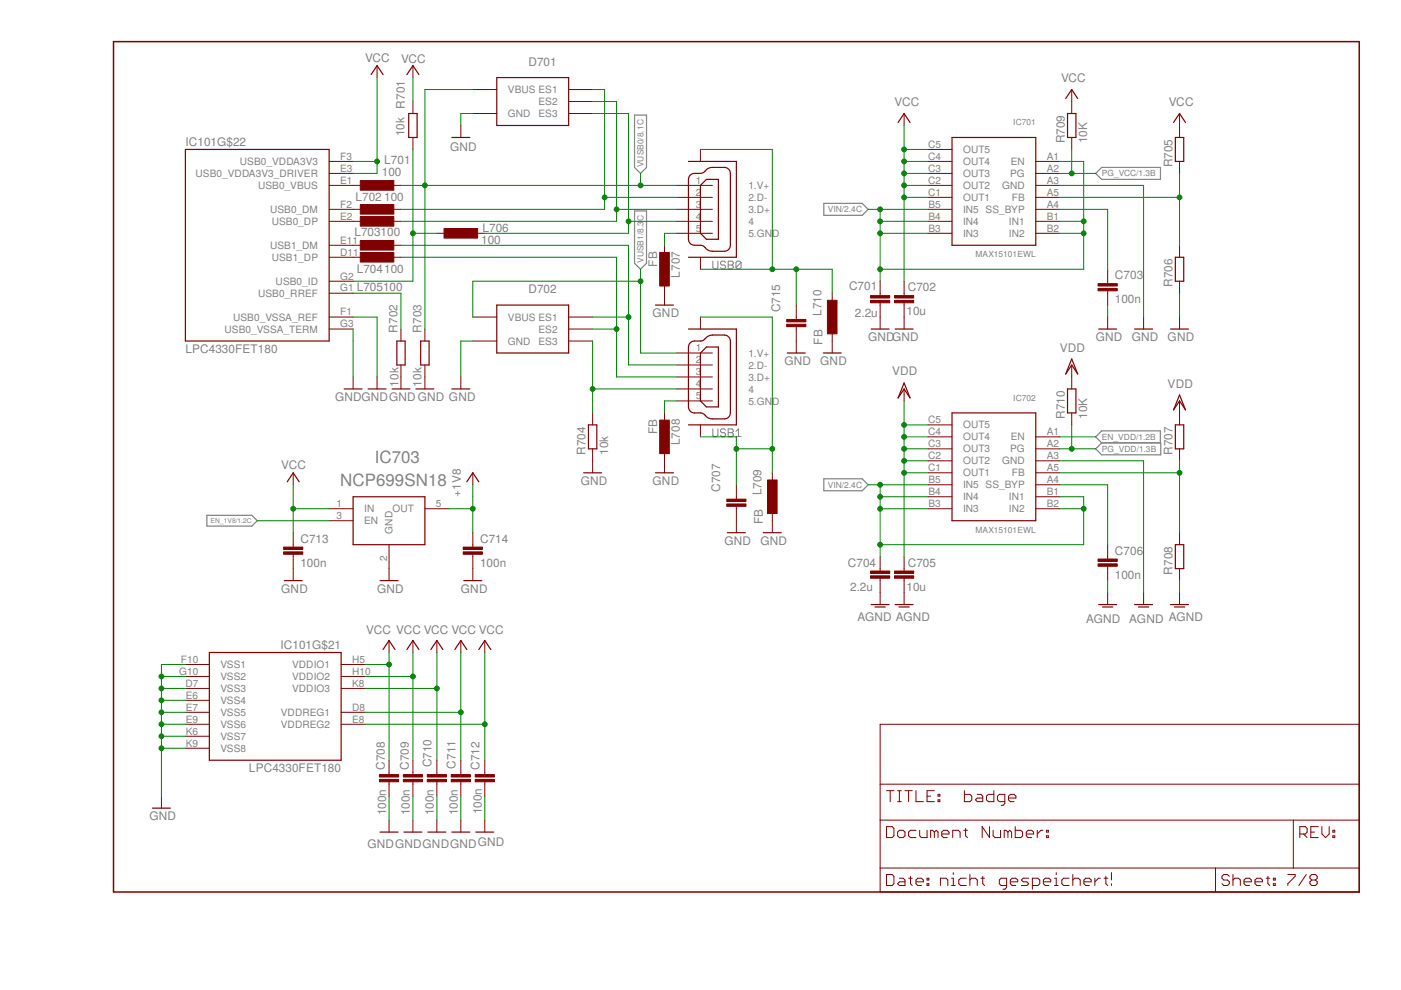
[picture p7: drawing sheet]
<svg xmlns="http://www.w3.org/2000/svg" width="297mm" height="210mm" viewBox="0 0 297 210" stroke-linecap="round" stroke-linejoin="round" font-family="sans-serif">
<g fill="none" stroke="#808080" stroke-width=".21">
<path d="M151.1 55.4v1.3l.3 .3h.5l.3-.3v-1.3M153.8 55.6l-.2-.2h-.6l-.2 .2v.3l.2 .3h.6l.2 .3v.2l-.2 .3h-.6l-.2-.3M154.4 55.4h.8l.3 .2v.3l-.3 .3 .3 .3v.2l-.3 .3h-.8zM154.4 56.2h.8M157.1 55.6v1.1l-.3 .3h-.5l-.3-.3M157.1 55.6l-.3-.2h-.5l-.3 .2v1.1M157.1 55.6l-1.1 1.1M151.1 90.9v1.4l.3 .3h.5l.3-.3v-1.4M153.8 91.2l-.2-.3h-.6l-.2 .3v.3l.2 .2h.6l.2 .3v.3l-.2 .3h-.6l-.2-.3M154.4 90.9h.8l.3 .3v.3l-.3 .2 .3 .3v.3l-.3 .3h-.8zM154.4 91.7h.8M156 92.6h1.1"/>
<path d="M156 91.5l.6-.6v1.7"/>
</g>
<path d="M134.5 24.4h2.6v11.1l-1.3 1.3-1.3-1.3zM232.3 36.8l1.3-1.3h12.4v2.5h-12.4zM134.5 44.7h2.6v11.1l-1.3 1.3-1.3-1.3zM174.7 43.1h8.1l1.3 1.3-1.3 1.3h-8.1zM233.6 93.9l-1.3-1.3 1.3-1.2h12.4v2.5M233.6 93.9h12.5v2.5h-12.5l-1.3-1.2zM43.9 109.3h9.5l1.1 1.1-1.1 1.1h-9.5zM174.7 101.5h8.1l1.3 1.3-1.3 1.3h-8.1z" fill="none" stroke="#808080" stroke-width=".25"/>
<path d="M24.1 8.8h264.1v180.3h-264.1z" fill="none" stroke="#800000" stroke-width=".32"/>
<g fill="none" stroke="#800000" stroke-width=".21">
<path d="M79.9 13.9v2.5M87.5 13.9v2.5M100.2 19h5.1M120.6 19h5M227.2 19v5.1M69.8 39.3h7.6M69.8 34.2h5.1M69.8 36.8h5.1M82.5 39.3h2.5M87.5 21.5v2.6M87.5 29.1v2.6M97.7 26.6v2.5"/>
<path d="M100.2 24.1h5.1M120.6 21.5h5M120.6 24.1h5M143.4 39.3h7.6M148.5 31.7v2.5M191.7 24.1v2.5M196.8 39.3h5M196.8 34.2h5M196.8 36.8h5M196.8 31.7h5M219.6 39.3h5.1M219.6 34.2h5.1"/>
<path d="M219.6 36.8h5.1M227.2 29.1v2.6M250.1 24.1v5M250.1 34.2v2.6M69.8 52h7.6M69.8 54.5h7.6M69.8 44.4h7.6M69.8 46.9h7.6M69.8 59.6h5.1M82.5 52h2.5M82.5 54.5h2.5M82.5 44.4h2.5"/>
<path d="M82.5 46.9h2.5M92.6 49.5h2.6M100.2 49.5h2.6M140.9 52v2.5M140.9 59.6v5.1M143.4 44.4h7.6M143.4 46.9h7.6M143.4 41.8h7.6M143.4 49.5h7.6M148.5 54.5v2.6M186.6 59.6v3.1M191.7 59.6v3.1"/>
<path d="M196.8 44.4h5M196.8 46.9h5M196.8 41.8h5M196.8 49.5h5M219.6 44.4h5.1M219.6 46.9h5.1M219.6 41.8h5.1M219.6 49.5h5.1M234.8 57.1v3M250.1 52v2.5M250.1 59.6v2.6M69.8 62.2h5.1"/>
<path d="M69.8 67.2h5.1M69.8 69.8h5.1M74.9 79.9v2.6M79.9 79.9v2.6M85 69.8v2.5M85 77.4v5.1M90.1 69.8v2.5M90.1 77.4v5.1M97.7 79.9v2.6M100.2 67.2h5.1M100.2 72.3h5.1M120.6 67.2h5"/>
<path d="M120.6 69.8h5M120.6 72.3h5M143.4 74.8h7.6M143.4 77.4h7.6M143.4 79.9h7.6M148.5 67.2v2.6M168.8 64.7v3M168.8 69.3v5.5M176.4 62.2v2.5M176.4 69.8v5M186.6 64.2v5.6M191.7 64.2v5.6"/>
<path d="M227.2 77.4v5.1M234.8 61.7v3M234.8 67.2v2.6M242.5 67.2v2.6M250.1 67.2v2.6M125.6 87.5v2.6M125.6 95.2v5M140.9 87.5v2.6M140.9 95.2v5M143.4 82.5h7.6M143.4 85h7.6M148.5 90.1v2.5"/>
<path d="M191.7 82.5v2.5M196.8 90.1h5M196.8 92.6h5M196.8 95.2h5M196.8 97.7h5M219.6 92.6h5.1M219.6 95.2h5.1M219.6 97.7h5.1M227.2 87.5v2.6M250.1 85v5.1M250.1 95.2v2.5M62.2 100.2v2.6"/>
<path d="M62.2 112.9v3.1M62.2 117.5v5.6M69.8 107.9h5.1M69.8 110.4h5.1M82.5 115.5v7.6M90.1 107.9h5.1M100.2 100.2v2.6M100.2 112.9v3.1M100.2 117.5v5.6M156.1 102.8v3M156.1 107.4v5.5M163.7 100.2v2.6"/>
<path d="M163.7 107.9v5M186.6 118v3.1M191.7 118v3.1M196.8 100.2h5M196.8 102.8h5M196.8 105.3h5M196.8 107.9h5M219.6 100.2h5.1M219.6 102.8h5.1M219.6 105.3h5.1M219.6 107.9h5.1M234.8 115.5v3"/>
<path d="M250.1 112.9v2.6M82.5 135.8v2.5M87.5 135.8v2.5M92.6 135.8v2.5M97.7 135.8v2.5M102.8 135.8v2.5M186.6 122.6v5.6M191.7 122.6v5.6M234.8 120.1v3M234.8 125.6v2.6M242.5 125.6v2.6M250.1 120.6v2.5"/>
<path d="M250.1 125.6v2.6M39.3 153.6h5.1M39.3 140.9h5.1M39.3 143.4h5.1M39.3 146h5.1M39.3 151h5.1M39.3 148.5h5.1M39.3 156.1h5.1M39.3 158.6h5.1M72.3 153.6h5.1M72.3 140.9h5.1M72.3 143.4h5.1"/>
<path d="M72.3 146h5.1M72.3 151h5.1M186.6 153.6h101.6v35.5h-101.6zM34.2 168.8v2.5M82.5 161.2v3M82.5 165.8v3M82.5 173.9v2.5M87.5 161.2v3M87.5 165.8v3M87.5 173.9v2.5M92.6 161.2v3M92.6 165.8v3"/>
<path d="M92.6 173.9v2.5M97.7 161.2v3M97.7 165.8v3M97.7 173.9v2.5M102.8 161.2v3M102.8 165.8v3M102.8 173.9v2.5M186.6 173.9h101.6M186.6 166.3h101.6M188 175.3h1.1l.4 .3v1.6l-.4 .4h-1.1zM188 167.6h1.5M188.7 167.6v2.4"/>
<path d="M190.3 176.4l.4-.4h.8l.4 .4v.8l-.4 .4h-.8l-.4-.4zM190.3 167.6h.8M190.3 170h.8M190.7 167.6v2.4M191.9 167.6h1.5M192.6 167.6v2.4M194.2 167.6v2.4h1.6M194.2 176h-1.2l-.4 .4v.8l.4 .4h1.2M195 176v1.2l.4 .4h1.2v-1.6M196.6 168.8h.7M198.1 167.6h-1.5v2.4h1.5M198.1 176.4l-.4-.4h-.4v1.6"/>
<path d="M198.1 176.4l.4-.4 .4 .4v1.2M198.1 176.4v1.2M198.9 169.6h.4v.4h-.4zM198.9 168.4h.4v.4h-.4zM199.7 176.8h1.5v-.4l-.4-.4h-.8l-.3 .4v.8l.3 .4h.8M202 177.6v-1.6h1.2l.4 .4v1.2M204.3 176h.8M204.5 167.6v2.4h1.2l.3-.4v-.8l-.3-.4h-1.2M204.7 175.6v1.6l.4 .4M207.2 168.4h.8l.4 .4v1.2h-1.2l-.4-.4 .4-.4h1.2M209.8 175.3v2.3l-1.6-2.3v2.3M210.6 176v1.2l.4 .4h1.1v-1.6"/>
<path d="M210.7 167.6v2.4h-1.2l-.4-.4v-.8l.4-.4h1.2M213 170h-1.1l-.4-.4v-.8l.4-.4h1.1v2l-.3 .4h-.4M213.7 176.4l-.4-.4h-.4v1.6M213.7 176.4v1.2M213.7 176.4l.4-.4 .4 .4v1.2M213.8 169.2h1.6v-.4l-.4-.4h-.8l-.4 .4v.8l.4 .4h.8M215.2 175.3v2.3h1.2l.4-.4v-.8l-.4-.4h-1.2M217.6 176.8h1.5v-.4l-.3-.4h-.8l-.4 .4v.8l.4 .4h.8M219.9 176v1.6M221.1 176h-.4l-.8 .8M221.9 177.2h.4v.4h-.4zM221.9 176h.4v.4h-.4z"/>
<path d="M274.2 173.9v10.1M275.6 176.8h1.2l.3-.4v-.8l-.3-.3h-1.2v2.3M276.4 176.8l.7 .8M277.9 176.4h.8M279.5 175.3h-1.6v2.3h1.6M280.3 175.3v1.5l.8 .8 .7-.8v-1.5M282.6 177.2h.4v.4h-.4zM282.6 176h.4v.4h-.4zM186.6 184h101.6M188 185.4h1.1l.4 .4v1.6l-.4 .3h-1.1zM190.7 186.2h.8l.4 .4v1.1h-1.2l-.4-.3 .4-.4h1.2M192.6 186.2h.8"/>
<path d="M193 185.8v1.6l.4 .3M194.2 187h1.6v-.4l-.4-.4h-.8l-.4 .4v.8l.4 .3h.8M196.6 187.4h.3v.3h-.3zM196.6 186.2h.3v.4h-.3zM199.4 187.7v-1.5h1.2l.4 .4v1.1M201.7 187.7h.8M201.7 186.2h.4v1.5M202.1 185v.4M204.9 186.2h-1.2l-.4 .4v.8l.4 .3h1.2M205.6 186.6l.4-.4h.8l.4 .4v1.1M205.6 185.4v2.3M208 186.2h.7"/>
<path d="M208.4 185.8v1.6l.3 .3M213.4 187.7h-1.1l-.4-.3v-.8l.4-.4h1.1v2l-.4 .3h-.4M214.2 187h1.6v-.4l-.4-.4h-.8l-.4 .4v.8l.4 .3h.8M218.1 186.2h-1.2l-.3 .4 .3 .4h.8l.4 .4-.4 .3h-1.1M218.9 187.7h1.1l.5-.3v-.8l-.5-.4h-1.1v2.3M221.2 187h1.6v-.4l-.4-.4h-.8l-.4 .4v.8l.4 .3h.8M223.6 187.7h.7M223.6 186.2h.3v1.5M223.9 185v.4M226.7 186.2h-1.2l-.4 .4v.8l.4 .3h1.2M227.5 186.6l.3-.4h.8l.4 .4v1.1M227.5 185.4v2.3"/>
<path d="M229.8 187h1.6v-.4l-.4-.4h-.8l-.4 .4v.8l.4 .3h.8M232.1 186.2v1.5M233.3 186.2h-.4l-.8 .8M234.1 186.2h.8M234.5 185.8v1.6l.4 .3M235.6 185v1.6M235.6 187.4v.3M257.7 184v5.1M260.6 185.8l-.4-.4h-.7l-.4 .4v.4l.4 .4h.7l.4 .4v.4l-.4 .3h-.7l-.4-.3M261.4 186.6l.4-.4h.8l.4 .4v1.1M261.4 185.4v2.3M263.8 187h1.5v-.4l-.4-.4h-.8l-.3 .4v.8l.3 .3h.8"/>
<path d="M266.1 187h1.6v-.4l-.4-.4h-.8l-.4 .4v.8l.4 .3h.8M268.4 186.2h.8M268.8 185.8v1.6l.4 .3M270 187.4h.4v.3h-.4zM270 186.2h.4v.4h-.4zM273 185.4h1.6v.4l-1.6 1.6v.3M276.9 185.4l-1.5 2.3M278.1 186.6l-.4 .4v.4l.4 .3h.8l.4-.3v-.4l-.4-.4M278.1 186.6l-.4-.4v-.4l.4-.4h.8l.4 .4v.4l-.4 .4M278.1 186.6h.8"/>
</g>
<g fill="none" stroke="#800000" stroke-width=".25">
<path d="M78.7 15.8l1.2-1.9 1.3 1.9M86.3 15.8l1.2-1.9 1.3 1.9M105.3 16.4h15.3v10.2h-15.3zM39.3 31.7h30.5v40.6h-30.5zM86.7 24.1h1.7v5h-1.7zM95.8 29.1h3.8M146 34.2h10.1v20.3h-10.1M146.2 37.2l.3-.2a2.38 2.38 0 0 1 2-.2l.8-.3 .7-.7 1-.3h2.9l.7 .5 .3 .8v15.2l-.2 .6-.3 .4-.5 .2-2.9 .1-1-.3-.7-.7a2.26 2.26 0 0 0-2.1-.3l-.7-.3-.4-.4-.1-.6v-12.7zM149.8 38h2.5v12.7h-2.5l-1.3-1.2v-10.2zM190.4 26l1.3-1.9 1.3 1.9M201.8 29.1h17.8v22.9h-17.8zM226 20.9l1.2-1.9 1.3 1.9"/>
<path d="M226.3 24.1h1.8v5h-1.8zM248.8 26l1.3-1.9 1.3 1.9M249.2 29.1h1.8v5.1h-1.8zM249.2 54.5h1.8v5.1h-1.8zM84.1 72.3h1.8v5.1h-1.8zM89.2 72.3h1.8v5.1h-1.8zM105.3 64.7h15.3v10.1h-15.3zM139 64.7h3.8M146 69.8h10.1v20.3h-10.1M146.5 72.6a2.64 2.64 0 0 1 2-.3l.6-.1 .9-.9 1-.3 3.1 .2 .6 .6 .2 .5v15.2l-.2 .6-.3 .4-.5 .3h-2.9l-1-.3-.7-.7a2.48 2.48 0 0 0-2.1-.3l-.5-.1-.5-.3-.2-.8v-12.7l.1-.6zM149.8 73.6h2.5v12.7h-2.5l-1.3-1.3v-10.2zM166.9 74.8h3.8"/>
<path d="M174.5 74.8h3.9M184.7 69.8h3.8M189.8 69.8h3.8M227.2 76.1l1.3 3.2-1.3-1.9-1.2 1.9zM232.9 69.8h3.8M240.6 69.8h3.8M248.2 69.8h3.8M73 82.5h3.8M78 82.5h3.9M83.1 82.5h3.8M88.2 82.5h3.8M95.8 82.5h3.8"/>
<path d="M124.8 90.1h1.7v5.1h-1.7zM191.7 81.2l1.3 3.2-1.3-1.9-1.3 1.9zM201.8 87.5h17.8v22.9h-17.8zM226.3 82.5h1.8v5h-1.8zM249.2 90.1h1.8v5.1h-1.8zM250.1 83.7l1.3 3.2-1.3-1.9-1.3 1.9zM60.9 102.2l1.3-2 1.2 2M74.9 105.3h15.2v10.2h-15.2zM99 102.2l1.2-2 1.3 2M123.7 100.2h3.9M139 100.2h3.8M154.2 112.9h3.8"/>
<path d="M161.8 112.9h3.9M249.2 115.5h1.8v5.1h-1.8zM44.4 138.3h27.9v22.9h-27.9zM60.3 123.1h3.8M80.6 123.1h3.8M81.2 137.7l1.3-1.9 1.3 1.9M86.3 137.7l1.2-1.9 1.3 1.9M91.4 137.7l1.2-1.9 1.3 1.9M96.4 137.7l1.3-1.9 1.3 1.9M98.3 123.1h3.9M101.5 137.7l1.3-1.9 1.3 1.9M184.7 128.2h3.8"/>
<path d="M185.5 128.7h2.2M189.8 128.2h3.8M190.6 128.7h2.2M232.9 128.2h3.8M233.8 128.7h2.1M240.6 128.2h3.8M241.4 128.7h2.2M248.2 128.2h3.8M249 128.7h2.2M32.3 171.3h3.8M80.6 176.4h3.8M85.6 176.4h3.9"/>
<path d="M90.7 176.4h3.8M95.8 176.4h3.8M100.9 176.4h3.8"/>
</g>
<g fill="#800000" stroke="#800000" stroke-width=".21">
<path d="M85.5 165.2h4.1v.6h-4.1z"/>
<path d="M85.5 164.2h4.1v.5h-4.1z"/>
<path d="M90.6 165.2h4.1v.6h-4.1z"/>
<path d="M90.6 164.2h4.1v.5h-4.1z"/>
<path d="M95.7 165.2h4v.6h-4z"/>
<path d="M95.7 164.2h4v.5h-4z"/>
<path d="M100.8 165.2h4v.6h-4z"/>
<path d="M100.8 164.2h4v.5h-4z"/>
<path d="M60.1 117h4.1v.5h-4.1z"/>
<path d="M60.1 116h4.1v.5h-4.1z"/>
<path d="M98.2 117h4.1v.5h-4.1z"/>
<path d="M98.2 116h4.1v.5h-4.1z"/>
<path d="M232.8 61.2h4.1v.5h-4.1z"/>
<path d="M232.8 60.1h4.1v.5h-4.1z"/>
<path d="M232.8 119.5h4.1v.6h-4.1z"/>
<path d="M232.8 118.5h4.1v.5h-4.1z"/>
<path d="M80.5 165.2h4v.6h-4z"/>
<path d="M80.5 164.2h4v.5h-4z"/>
<path d="M184.6 62.7h4v.5h-4z"/>
<path d="M184.6 63.7h4v.5h-4z"/>
<path d="M189.7 62.7h4v.5h-4z"/>
<path d="M189.7 63.7h4v.5h-4z"/>
<path d="M184.6 121.1h4v.5h-4z"/>
<path d="M184.6 122.1h4v.5h-4z"/>
<path d="M189.7 121.1h4v.5h-4z"/>
<path d="M189.7 122.1h4v.5h-4z"/>
<path d="M76.4 38.3h7.1v2h-7.1z"/>
<path d="M76.4 43.4h7.1v2h-7.1z"/>
<path d="M76.4 45.9h7.1v2h-7.1z"/>
<path d="M76.4 51h7.1v2h-7.1z"/>
<path d="M76.4 53.5h7.1v2.1h-7.1z"/>
<path d="M94.1 48.5h7.2v2h-7.2z"/>
<path d="M139.9 53.5h2v7.1h-2z"/>
<path d="M139.9 89.1h2v7.1h-2z"/>
<path d="M162.7 101.8h2.1v7.1h-2.1z"/>
<path d="M154.1 106.8h4.1v.6h-4.1z"/>
<path d="M154.1 105.8h4.1v.5h-4.1z"/>
<path d="M175.4 63.7h2.1v7.1h-2.1z"/>
<path d="M166.8 68.7h4.1v.6h-4.1z"/>
<path d="M166.8 67.7h4.1v.5h-4.1z"/>
</g>
<g fill="none" stroke="#008000" stroke-width=".21">
<path d="M79.9 16.4v20.4h-5M87.5 16.4v5.1M100.2 19h-10.1v50.8M125.6 19h2.6v25.4h-43.2M74.9 34.2h5M85 39.3h58.4M87.5 31.7v27.9h-12.6M100.2 24.1h-2.5v2.5M125.6 24.1h7.7v25.4h-30.5M125.6 21.5h5.1v25.4h-45.7M135.8 36.8v2.5M148.5 31.7h15.2v25.4"/>
<path d="M191.7 36.8h5.1M191.7 34.2h5.1M191.7 26.6v33M191.7 31.7h5.1M191.7 39.3h5.1M224.7 36.8h7.6M224.7 34.2h5.1v22.9h-43.2M224.7 39.3h17.8v27.9M227.2 31.7v5.1M250.1 36.8v15.2M85 54.5h45.7v25.4h12.7M85 52h48.3v25.4h10.1"/>
<path d="M87.5 49.5h5.1M128.2 41.8h15.2M130.7 44.4h12.7M133.3 46.9h10.1M135.8 59.6h-35.6v7.6M135.8 57.1v17.7h7.6M143.4 49.5h-2.5v2.5M148.5 57.1h27.9v5.1M168.8 57.1v7.6M184.1 44.4h12.7M186.6 49.5h10.2M186.6 46.9h10.2"/>
<path d="M186.6 44.4v15.2M191.7 41.8h5.1M224.7 41.8h25.4M224.7 49.5h5.1M224.7 44.4h10.1v12.7M224.7 46.9h5.1M74.9 67.2h5v12.7M74.9 69.8v10.1M74.9 62.2h10.1v7.6M100.2 72.3h-2.5v7.6M125.6 67.2h7.7M125.6 69.8h5.1"/>
<path d="M125.6 72.3v15.2M148.5 67.2h15.2v33M234.8 64.7v2.5M250.1 62.2v5M125.6 82.5h17.8M143.4 85h-2.5v2.5M148.5 92.6h7.6v10.2M156.1 95.2h7.6M191.7 85v33M191.7 97.7h5.1M191.7 90.1h5.1M191.7 92.6h5.1"/>
<path d="M191.7 95.2h5.1M224.7 97.7h17.8v27.9M224.7 92.6h7.6M224.7 95.2h7.6M227.2 90.1v5.1M250.1 97.7v15.2M54.5 110.4h15.3M62.2 107.9h7.6M62.2 102.8v10.1M95.2 107.9h5M100.2 102.8v10.1M184.1 102.8h12.7"/>
<path d="M186.6 107.9h10.2M186.6 102.8v15.2M186.6 105.3h10.2M191.7 100.2h5.1M224.7 107.9h5.1M224.7 102.8h10.1v12.7M224.7 100.2h25.4M224.7 105.3h5.1v10.2h-43.2M82.5 138.3v22.9M87.5 138.3v22.9M92.6 138.3v22.9M97.7 138.3v22.9"/>
<path d="M102.8 138.3v22.9M234.8 123.1v2.5M250.1 123.1v2.5M34.2 143.4h5.1M34.2 146h5.1M34.2 151h5.1M34.2 153.6h5.1M34.2 148.5h5.1M34.2 156.1h5.1M34.2 158.6h5.1M39.3 140.9h-5.1v27.9M77.4 140.9h5.1"/>
<path d="M77.4 143.4h10.1M77.4 146h15.2M77.4 151h20.3M77.4 153.6h25.4M82.5 168.8v5.1M87.5 168.8v5.1M92.6 168.8v5.1M97.7 168.8v5.1M102.8 168.8v5.1"/>
</g>
<g fill="#008000" stroke="#008000" stroke-width=".21">
<circle cx="79.9" cy="34.2" r=".51"/>
<circle cx="191.7" cy="31.7" r=".51"/>
<circle cx="191.7" cy="34.2" r=".51"/>
<circle cx="191.7" cy="36.8" r=".51"/>
<circle cx="191.7" cy="39.3" r=".51"/>
<circle cx="191.7" cy="41.8" r=".51"/>
<circle cx="82.5" cy="140.9" r=".51"/>
<circle cx="87.5" cy="143.4" r=".51"/>
<circle cx="92.6" cy="146" r=".51"/>
<circle cx="97.7" cy="151" r=".51"/>
<circle cx="102.8" cy="153.6" r=".51"/>
<circle cx="62.2" cy="107.9" r=".51"/>
<circle cx="87.5" cy="49.5" r=".51"/>
<circle cx="90.1" cy="39.3" r=".51"/>
<circle cx="135.8" cy="39.3" r=".51"/>
<circle cx="34.2" cy="143.4" r=".51"/>
<circle cx="34.2" cy="146" r=".51"/>
<circle cx="34.2" cy="148.5" r=".51"/>
<circle cx="34.2" cy="151" r=".51"/>
<circle cx="34.2" cy="153.6" r=".51"/>
<circle cx="34.2" cy="156.1" r=".51"/>
<circle cx="34.2" cy="158.6" r=".51"/>
<circle cx="128.2" cy="41.8" r=".51"/>
<circle cx="130.7" cy="44.4" r=".51"/>
<circle cx="133.3" cy="46.9" r=".51"/>
<circle cx="135.8" cy="59.6" r=".51"/>
<circle cx="133.3" cy="67.2" r=".51"/>
<circle cx="130.7" cy="69.8" r=".51"/>
<circle cx="125.6" cy="82.5" r=".51"/>
<circle cx="250.1" cy="41.8" r=".51"/>
<circle cx="227.2" cy="36.8" r=".51"/>
<circle cx="191.7" cy="90.1" r=".51"/>
<circle cx="191.7" cy="92.6" r=".51"/>
<circle cx="191.7" cy="95.2" r=".51"/>
<circle cx="191.7" cy="97.7" r=".51"/>
<circle cx="191.7" cy="100.2" r=".51"/>
<circle cx="227.2" cy="95.2" r=".51"/>
<circle cx="250.1" cy="100.2" r=".51"/>
<circle cx="100.2" cy="107.9" r=".51"/>
<circle cx="156.1" cy="95.2" r=".51"/>
<circle cx="163.7" cy="95.2" r=".51"/>
<circle cx="186.6" cy="46.9" r=".51"/>
<circle cx="186.6" cy="49.5" r=".51"/>
<circle cx="186.6" cy="57.1" r=".51"/>
<circle cx="229.8" cy="49.5" r=".51"/>
<circle cx="229.8" cy="46.9" r=".51"/>
<circle cx="186.6" cy="44.4" r=".51"/>
<circle cx="186.6" cy="102.8" r=".51"/>
<circle cx="186.6" cy="105.3" r=".51"/>
<circle cx="186.6" cy="107.9" r=".51"/>
<circle cx="186.6" cy="115.5" r=".51"/>
<circle cx="229.8" cy="107.9" r=".51"/>
<circle cx="163.7" cy="57.1" r=".51"/>
<circle cx="168.8" cy="57.1" r=".51"/>
</g>
<g font-size="3.6" fill="#808080">
<text x="79.5" y="98.2">IC703</text>
<text x="72.1" y="103">NCP699SN18</text>
</g>
<g font-size="2.5" fill="#808080">
<text x="77.4" y="13.1">VCC</text>
<text x="85" y="13.4">VCC</text>
<text x="112" y="13.9">D701</text>
<text x="225" y="17.5">VCC</text>
<text x="85.8" y="23" transform="rotate(-90 85.8 23)">R701</text>
<text x="189.7" y="22.5">VCC</text>
<text x="247.8" y="22.5">VCC</text>
<text x="85.8" y="28.9" transform="rotate(-90 85.8 28.9)">10k</text>
<text x="39.3" y="31">IC101G$22</text>
<text x="81.5" y="34.8">L701</text>
<text x="95.4" y="31.9">GND</text>
<text x="225.7" y="30.4" transform="rotate(-90 225.7 30.4)">R709</text>
<text x="230.5" y="30.4" transform="rotate(-90 230.5 30.4)">10K</text>
<text x="248.6" y="35.5" transform="rotate(-90 248.6 35.5)">R705</text>
<text x="81" y="37.3">100</text>
<text x="75.4" y="42.6">L702</text>
<text x="81.5" y="42.6">100</text>
<text x="75.1" y="50">L703100</text>
<text x="102" y="51.7">100</text>
<text x="102.3" y="49.2">L706</text>
<text x="75.6" y="57.9">L704100</text>
<text x="139.4" y="56.5" transform="rotate(-90 139.4 56.5)">FB</text>
<text x="144.2" y="58.8" transform="rotate(-90 144.2 58.8)">L707</text>
<text x="236.4" y="59.2">C703</text>
<text x="75.6" y="61.7">L705100</text>
<text x="112" y="62.2">D702</text>
<text x="180" y="61.5">C701</text>
<text x="192.5" y="61.8">C702</text>
<text x="236.4" y="64.3">100n</text>
<text x="248.6" y="60.9" transform="rotate(-90 248.6 60.9)">R706</text>
<text x="84.3" y="70.5" transform="rotate(-90 84.3 70.5)">R702</text>
<text x="89.4" y="70.5" transform="rotate(-90 89.4 70.5)">R703</text>
<text x="138.4" y="67.2">GND</text>
<text x="165.4" y="66.2" transform="rotate(-90 165.4 66.2)">C715</text>
<text x="174.2" y="67" transform="rotate(-90 174.2 67)">L710</text>
<text x="181.3" y="67.1">2.2u</text>
<text x="192.2" y="66.9">10u</text>
<text x="39.3" y="74.9">LPC4330FET180</text>
<text x="166.3" y="77.4">GND</text>
<text x="173.9" y="77.4">GND</text>
<text x="174.4" y="73.1" transform="rotate(-90 174.4 73.1)">FB</text>
<text x="184.1" y="72.3">GNDGND</text>
<text x="224.7" y="74.6">VDD</text>
<text x="232.3" y="72.3">GND</text>
<text x="239.9" y="72.3">GND</text>
<text x="247.6" y="72.3">GND</text>
<text x="84.5" y="82" transform="rotate(-90 84.5 82)">10k</text>
<text x="89.3" y="82" transform="rotate(-90 89.3 82)">10k</text>
<text x="189.2" y="79.4">VDD</text>
<text x="247.6" y="82.2">VDD</text>
<text x="71.1" y="85">GNDGNDGND GND GND</text>
<text x="225.7" y="88.8" transform="rotate(-90 225.7 88.8)">R710</text>
<text x="230.5" y="88.8" transform="rotate(-90 230.5 88.8)">10K</text>
<text x="139.4" y="92.1" transform="rotate(-90 139.4 92.1)">FB</text>
<text x="144.2" y="94.4" transform="rotate(-90 144.2 94.4)">L708</text>
<text x="59.6" y="99.5">VCC</text>
<text x="124.2" y="96.4" transform="rotate(-90 124.2 96.4)">R704</text>
<text x="129" y="96.4" transform="rotate(-90 129 96.4)">10k</text>
<text x="248.6" y="96.4" transform="rotate(-90 248.6 96.4)">R707</text>
<text x="97.7" y="105.3" transform="rotate(-90 97.7 105.3)">+1V8</text>
<text x="123.1" y="102.8">GND</text>
<text x="138.4" y="102.8">GND</text>
<text x="152.7" y="104.3" transform="rotate(-90 152.7 104.3)">C707</text>
<text x="161.5" y="105.1" transform="rotate(-90 161.5 105.1)">L709</text>
<text x="161.7" y="111.1" transform="rotate(-90 161.7 111.1)">FB</text>
<text x="63.7" y="115.1">C713</text>
<text x="101.8" y="115.1">C714</text>
<text x="153.6" y="115.5">GND</text>
<text x="161.2" y="115.5">GND</text>
<text x="236.4" y="117.6">C706</text>
<text x="59.6" y="125.6">GND</text>
<text x="63.7" y="120.2">100n</text>
<text x="80" y="125.6">GND</text>
<text x="97.7" y="125.6">GND</text>
<text x="101.8" y="120.2">100n</text>
<text x="179.8" y="120.2">C704</text>
<text x="180.2" y="125.3">2.2u</text>
<text x="192.2" y="125.3">10u</text>
<text x="192.5" y="120.2">C705</text>
<text x="236.4" y="122.7">100n</text>
<text x="248.6" y="121.8" transform="rotate(-90 248.6 121.8)">R708</text>
<text x="181.8" y="131.7">AGND AGND</text>
<text x="230.3" y="132">AGND</text>
<text x="239.4" y="132">AGND AGND</text>
<text x="59.4" y="137.7">IC101G$21</text>
<text x="77.7" y="134.5">VCC VCC VCC VCC VCC</text>
<text x="52.8" y="163.7">LPC4330FET180</text>
<text x="81.6" y="163.2" transform="rotate(-90 81.6 163.2)">C708</text>
<text x="86.7" y="163.2" transform="rotate(-90 86.7 163.2)">C709</text>
<text x="91.5" y="162.7" transform="rotate(-90 91.5 162.7)">C710</text>
<text x="96.6" y="163" transform="rotate(-90 96.6 163)">C711</text>
<text x="101.7" y="163.2" transform="rotate(-90 101.7 163.2)">C712</text>
<text x="31.7" y="173.9">GND</text>
<text x="81.8" y="172.9" transform="rotate(-90 81.8 172.9)">100n</text>
<text x="86.9" y="172.9" transform="rotate(-90 86.9 172.9)">100n</text>
<text x="92" y="172.9" transform="rotate(-90 92 172.9)">100n</text>
<text x="97.1" y="172.9" transform="rotate(-90 97.1 172.9)">100n</text>
<text x="102.2" y="172.6" transform="rotate(-90 102.2 172.6)">100n</text>
<text x="77.9" y="179.7">GNDGNDGNDGNDGND</text>
</g>
<g font-size="2.1" fill="#808080">
<text x="107.7" y="19.7">VBUS ES1</text>
<text x="114.2" y="22.3">ES2</text>
<text x="107.7" y="24.8">GND</text>
<text x="114.2" y="24.8">ES3</text>
<text x="50.9" y="35">USB0_VDDA3V3</text>
<text x="72.1" y="33.9">F3</text>
<text x="196.8" y="31.3">C5</text>
<text x="196.8" y="33.9">C4</text>
<text x="204.2" y="32.4">OUT5</text>
<text x="204.2" y="35">OUT4</text>
<text x="214.3" y="35">EN</text>
<text x="222" y="33.9">A1</text>
<text x="41.5" y="37.5">USB0_VDDA3V3_DRIVER</text>
<text x="54.7" y="40.1">USB0_VBUS</text>
<text x="72.1" y="38.9">E1</text>
<text x="72.1" y="36.4">E3</text>
<text x="147.5" y="38.9">1</text>
<text x="147.5" y="41.5">2</text>
<text x="158.7" y="40.1">1.V+</text>
<text x="196.8" y="36.4">C3</text>
<text x="196.8" y="38.9">C2</text>
<text x="196.8" y="41.5">C1</text>
<text x="204.2" y="37.5">OUT3</text>
<text x="204.2" y="40.1">OUT2</text>
<text x="212.5" y="40.1">GND</text>
<text x="214.2" y="37.5">PG</text>
<text x="222" y="36.4">A2</text>
<text x="222" y="38.9">A3</text>
<text x="222" y="41.5">A5</text>
<text x="57.3" y="45.1">USB0_DM</text>
<text x="57.6" y="47.7">USB0_DP</text>
<text x="72.1" y="44">F2</text>
<text x="72.1" y="46.6">E2</text>
<text x="147.5" y="44">3</text>
<text x="147.5" y="46.6">4</text>
<text x="158.7" y="42.6">2.D-</text>
<text x="158.7" y="45.1">3.D+</text>
<text x="158.7" y="47.7">4</text>
<text x="196.9" y="44">B5</text>
<text x="196.9" y="46.6">B4</text>
<text x="204.2" y="42.6">OUT1</text>
<text x="204.2" y="45.1">IN5 SS_BYP</text>
<text x="204.2" y="47.7">IN4</text>
<text x="213.9" y="47.7">IN1</text>
<text x="214.5" y="42.6">FB</text>
<text x="222" y="44">A4</text>
<text x="222" y="46.6">B1</text>
<text x="57.3" y="52.8">USB1_DM</text>
<text x="72.1" y="51.6">E11</text>
<text x="147.5" y="49.1">5</text>
<text x="158.7" y="50.2">5.GND</text>
<text x="196.9" y="49.1">B3</text>
<text x="204.2" y="50.2">IN3</text>
<text x="213.9" y="50.2">IN2</text>
<text x="222" y="49.1">B2</text>
<text x="57.6" y="55.3">USB1_DP</text>
<text x="72.1" y="54.2">D11</text>
<text x="72.1" y="59.3">G2</text>
<text x="54.7" y="62.9">USB0_RREF</text>
<text x="58.4" y="60.4">USB0_ID</text>
<text x="72.1" y="61.8">G1</text>
<text x="47.6" y="70.5">USB0_VSSA_TERM</text>
<text x="49.4" y="68">USB0_VSSA_REF</text>
<text x="72.1" y="66.9">F1</text>
<text x="72.1" y="69.4">G3</text>
<text x="107.7" y="68">VBUS ES1</text>
<text x="114.2" y="70.5">ES2</text>
<text x="107.7" y="73.1">GND</text>
<text x="114.2" y="73.1">ES3</text>
<text x="147.5" y="74.5">1</text>
<text x="147.5" y="77">2</text>
<text x="158.7" y="75.6">1.V+</text>
<text x="147.5" y="79.6">3</text>
<text x="147.5" y="82.1">4</text>
<text x="158.7" y="78.2">2.D-</text>
<text x="158.7" y="80.7">3.D+</text>
<text x="158.7" y="83.2">4</text>
<text x="147.5" y="84.7">5</text>
<text x="158.7" y="85.8">5.GND</text>
<text x="196.8" y="89.7">C5</text>
<text x="196.8" y="92.3">C4</text>
<text x="196.8" y="94.8">C3</text>
<text x="204.2" y="90.9">OUT5</text>
<text x="204.2" y="93.4">OUT4</text>
<text x="204.2" y="95.9">OUT3</text>
<text x="214.2" y="95.9">PG</text>
<text x="214.3" y="93.4">EN</text>
<text x="222" y="92.3">A1</text>
<text x="222" y="94.8">A2</text>
<text x="196.8" y="97.4">C2</text>
<text x="196.8" y="99.9">C1</text>
<text x="204.2" y="98.5">OUT2</text>
<text x="204.2" y="101">OUT1</text>
<text x="212.5" y="98.5">GND</text>
<text x="214.5" y="101">FB</text>
<text x="222" y="97.4">A3</text>
<text x="222" y="99.9">A5</text>
<text x="71.3" y="107.5">1</text>
<text x="92.4" y="107.5">5</text>
<text x="196.9" y="102.4">B5</text>
<text x="196.9" y="105">B4</text>
<text x="196.9" y="107.5">B3</text>
<text x="204.2" y="103.5">IN5 SS_BYP</text>
<text x="204.2" y="106.1">IN4</text>
<text x="213.9" y="106.1">IN1</text>
<text x="222" y="102.4">A4</text>
<text x="222" y="105">B1</text>
<text x="222" y="107.5">B2</text>
<text x="71.3" y="110">3</text>
<text x="77.2" y="108.6">IN</text>
<text x="77.2" y="111.2">EN</text>
<text x="83.2" y="108.6">OUT</text>
<text x="83.2" y="113.1" transform="rotate(-90 83.2 113.1)">GND</text>
<text x="204.2" y="108.6">IN3</text>
<text x="213.9" y="108.6">IN2</text>
<text x="82.1" y="119" transform="rotate(-90 82.1 119)">2</text>
<text x="38" y="143.1">G10</text>
<text x="38.4" y="140.5">F10</text>
<text x="46.7" y="141.6">VSS1</text>
<text x="61.9" y="141.6">VDDIO1</text>
<text x="74.7" y="140.5">H5</text>
<text x="74.7" y="143.1">H10</text>
<text x="39.3" y="145.6">D7</text>
<text x="39.4" y="148.1">E6</text>
<text x="46.7" y="144.2">VSS2</text>
<text x="46.7" y="146.7">VSS3</text>
<text x="46.7" y="149.3">VSS4</text>
<text x="61.9" y="144.2">VDDIO2</text>
<text x="61.9" y="146.7">VDDIO3</text>
<text x="74.7" y="145.6">K8</text>
<text x="39.4" y="150.7">E7</text>
<text x="39.4" y="153.2">E9</text>
<text x="39.4" y="155.8">K6</text>
<text x="46.7" y="151.8">VSS5</text>
<text x="46.7" y="154.3">VSS6</text>
<text x="59.5" y="154.3">VDDREG2</text>
<text x="59.5" y="151.8">VDDREG1</text>
<text x="74.7" y="153.2">E8</text>
<text x="74.7" y="150.7">D8</text>
<text x="39.4" y="158.3">K9</text>
<text x="46.7" y="156.9">VSS7</text>
<text x="46.7" y="159.4">VSS8</text>
</g>
<g font-size="1.8" fill="#808080">
<text x="214.8" y="26.6">IC701</text>
<text x="136.4" y="35.5" transform="rotate(-90 136.4 35.5)">VUSB0/8.1C</text>
<text x="233.6" y="37.4">PG_VCC/1.3B</text>
<text x="136.4" y="46.9" transform="rotate(-90 136.4 46.9)">C</text>
<text x="175.5" y="45">VIN/2.4C</text>
<text x="136.4" y="55.8" transform="rotate(-90 136.4 55.8)">VUSB1/8.3</text>
<text x="206.8" y="54.5">MAX15101EWL</text>
<text x="214.8" y="85">IC702</text>
<text x="233.6" y="93.3">EN_VDD/1.2B</text>
<text x="233.6" y="95.8">PG_VDD/1.3B</text>
<text x="175.5" y="103.4">VIN/2.4C</text>
<text x="206.8" y="112.9">MAX15101EWL</text>
</g>
<text font-size="1.4" fill="#808080" x="44.6" y="110.9">EN_1V8/1.2C</text>
</svg>
